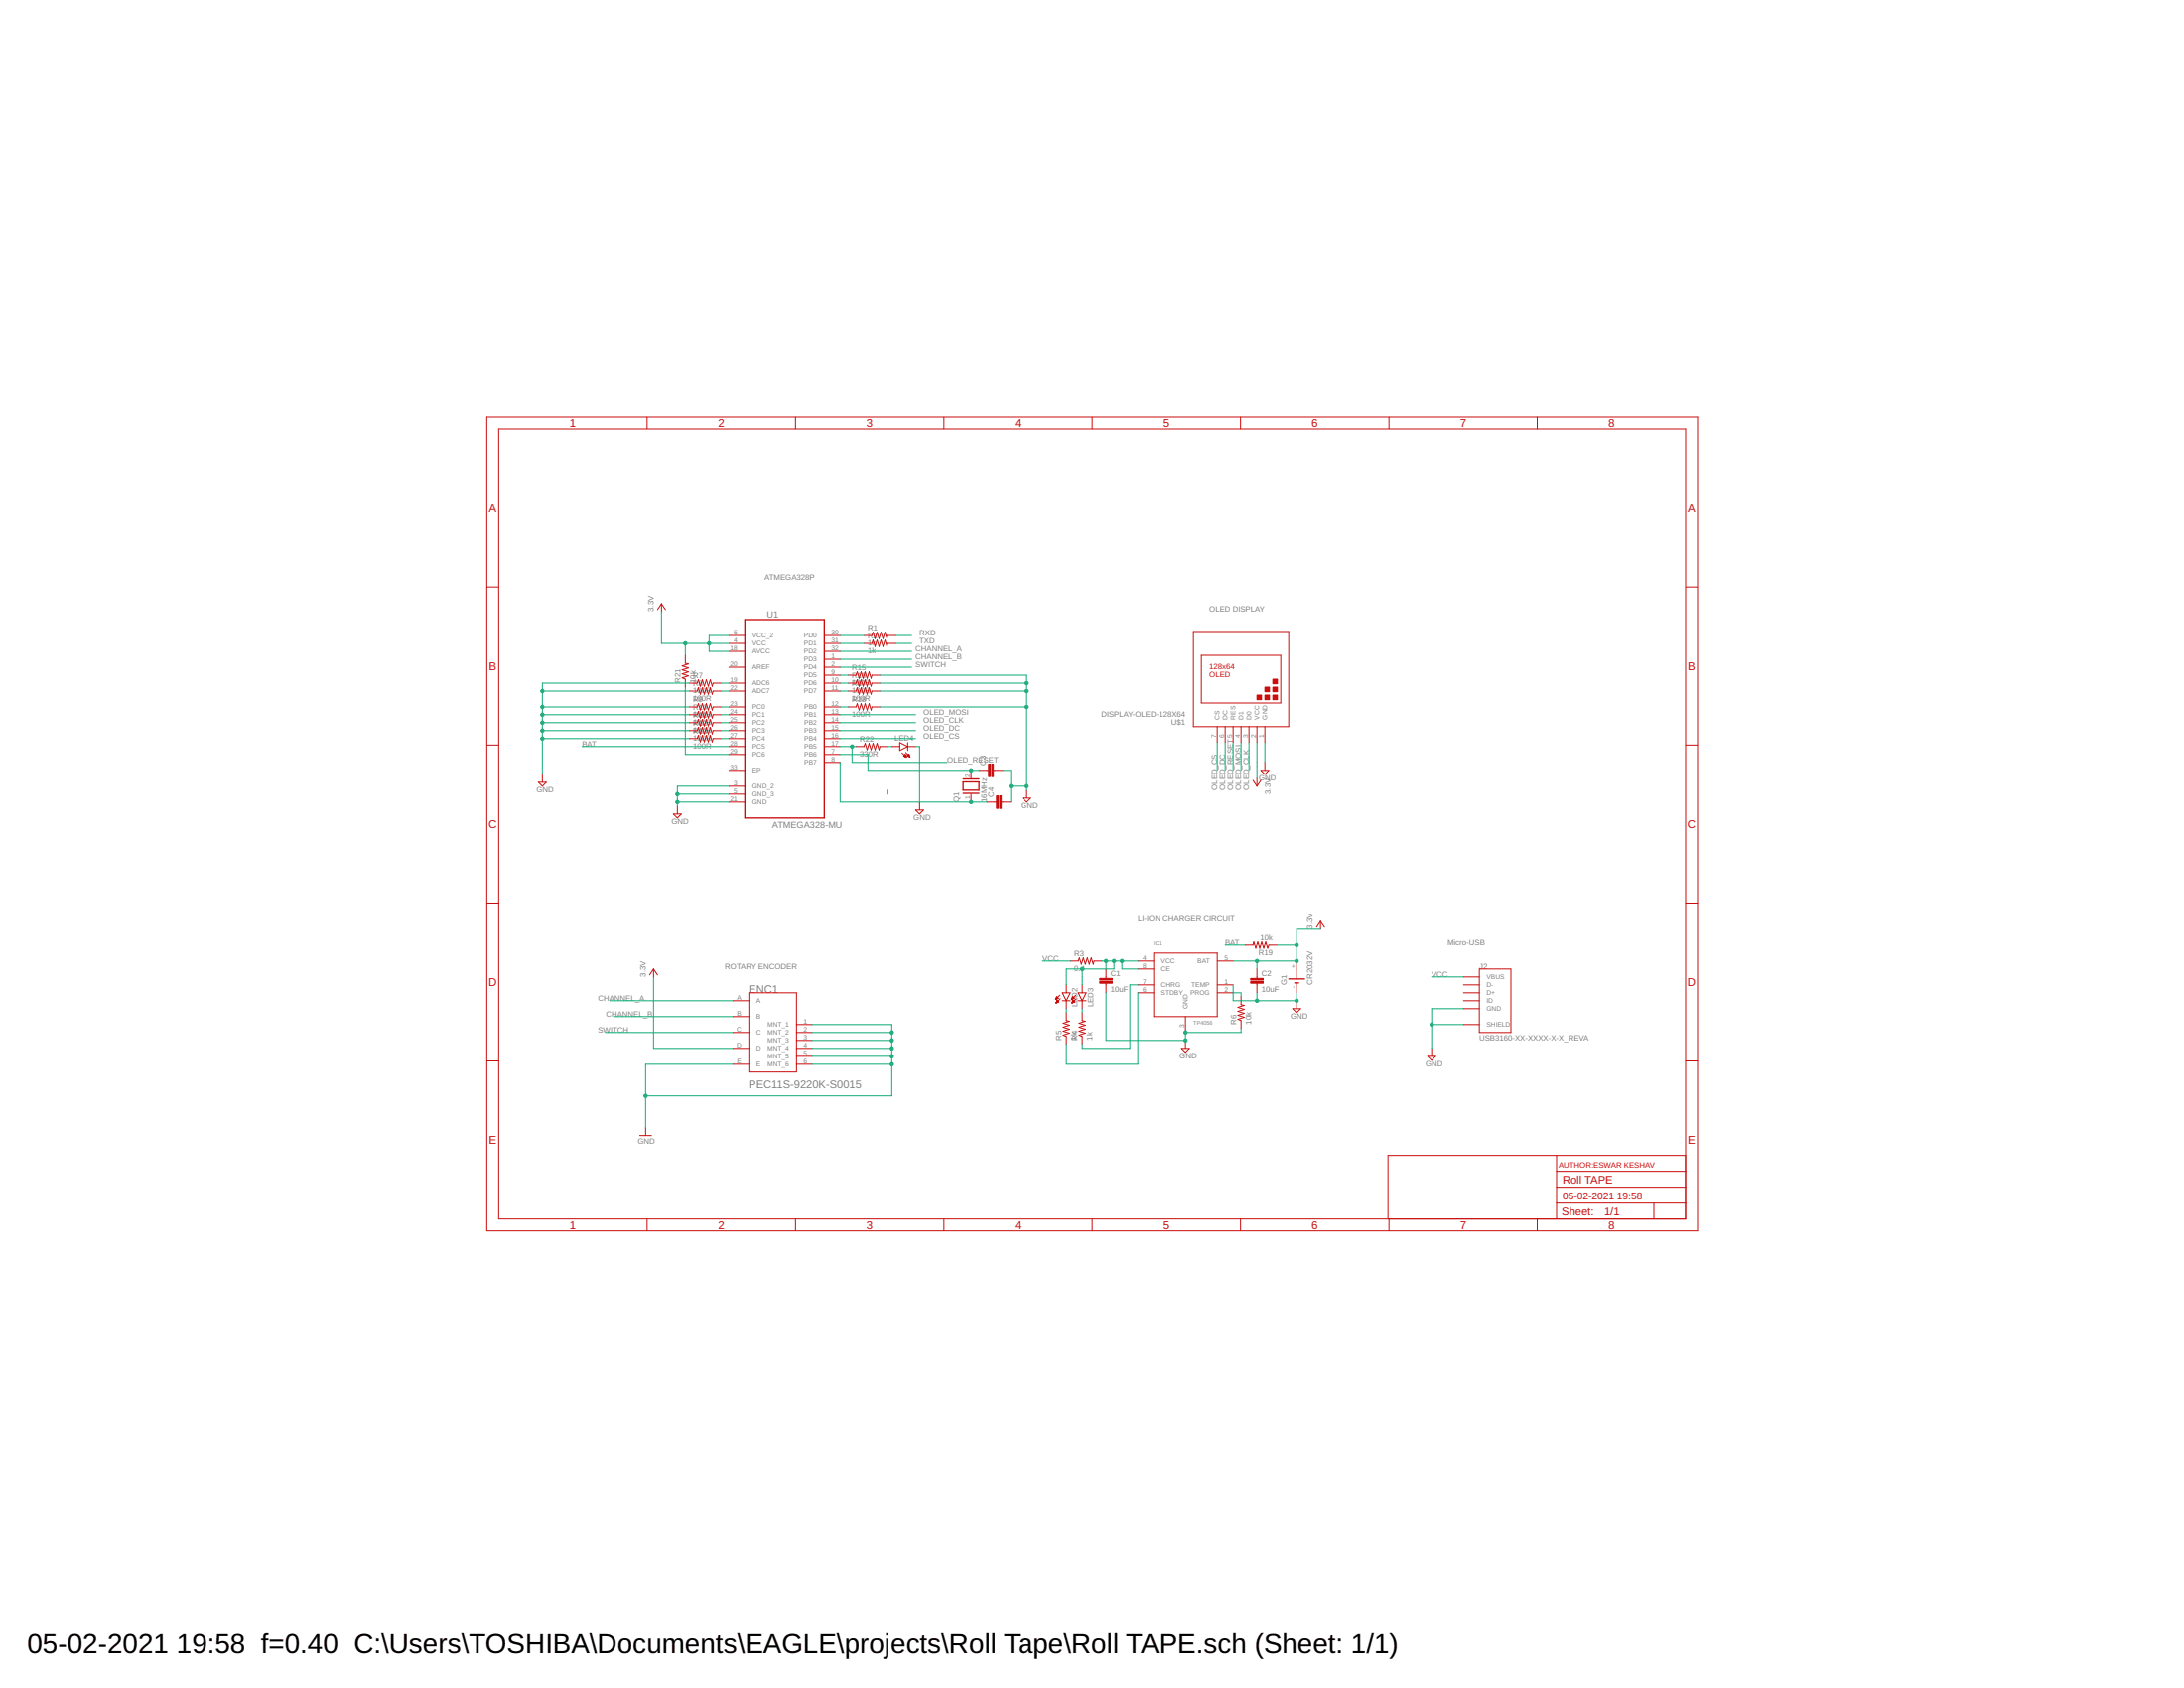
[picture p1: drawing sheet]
<svg xmlns="http://www.w3.org/2000/svg" width="279mm" height="216mm" viewBox="0 0 279 216" stroke-linecap="round" stroke-linejoin="round" font-family="sans-serif">
<path d="M95.3 79.2h10.2v25.4h-10.2zM123.2 99.6h2M123.2 100h2v1.1h-2zM123.2 101.5h2M164.9 125.2h2M165.6 125.7h.5" fill="none" stroke="#c90d0c" stroke-width=".17"/>
<g fill="none" stroke="#c90d0c" stroke-width=".13">
<path d="M62.3 53.3h154.9v104.1h-154.9zM63.8 54.9h151.8v101h-151.8zM82.8 53.3v1.6M101.8 53.3v1.6M120.8 53.3v1.6M139.7 53.3v1.6M158.7 53.3v1.6M177.7 53.3v1.6M196.7 53.3v1.6M62.3 75.1h1.5M84.6 77.2l.5 .8M84.6 77.2l-.5 .8"/>
<path d="M84.6 77.2v1M215.6 75.1h1.6M62.3 95.3h1.5M69.4 99v1.1M87.7 83.8v1l.4 .1-.8 .3 .8 .2-.8 .3 .8 .2-.8 .3 .8 .2-.8 .3 .4 .2v1M88.2 87.4h1l.1-.4 .3 .8 .3-.8 .2 .8 .3-.8 .2 .8 .3-.8 .2 .8 .1-.4h1M88.2 88.4h1l.1-.4 .3 .8 .3-.8 .2 .8 .3-.8 .2 .8 .3-.8 .2 .8 .1-.4h1M88.2 90.4h1l.1-.4 .3 .8 .3-.8 .2 .8 .3-.8 .2 .8 .3-.8 .2 .8 .1-.4h1M88.2 91.4h1l.1-.4 .3 .8 .3-.8 .2 .8 .3-.8 .2 .8 .3-.8 .2 .8 .1-.4h1M88.2 92.4h1l.1-.4 .3 .9 .3-.9 .2 .9 .3-.9 .2 .9 .3-.9 .2 .9 .1-.5h1M88.2 93.5h1l.1-.5 .3 .9 .3-.9 .2 .9 .3-.9 .2 .9 .3-.9 .2 .9 .1-.4h1M88.2 94.5h1l.1-.4 .3 .8 .3-.8 .2 .8 .3-.8 .2 .8 .3-.8 .2 .8 .1-.4h1"/>
<path d="M93.3 81.3h2M93.3 82.3h2M93.3 83.3h2M93.3 85.3h2M93.3 87.4h2M93.3 88.4h2M93.3 90.4h2M93.3 91.4h2M93.3 92.4h2M93.3 93.5h2M93.3 94.5h2M93.3 95.5h2"/>
<path d="M93.3 96.5h2M93.3 98.5h2M105.5 81.3h2M105.5 82.3h2M105.5 83.3h2M105.5 85.3h2M105.5 87.4h2M105.5 88.4h2M105.5 90.4h2M105.5 91.4h2M105.5 92.4h2M105.5 93.5h2"/>
<path d="M105.5 94.5h2M105.5 95.5h2M105.5 96.5h2M105.5 84.3h2M105.5 86.4h2M105.5 97.5h2M108.5 87.4h1l.2-.4 .2 .8 .3-.8 .2 .8 .3-.8 .2 .8 .3-.8 .2 .8 .1-.4h1.1M108.5 88.4h1l.2-.4 .2 .8 .3-.8 .2 .8 .3-.8 .2 .8 .3-.8 .2 .8 .1-.4h1.1M108.5 90.4h1l.2-.4 .2 .8 .3-.8 .2 .8 .3-.8 .2 .8 .3-.8 .2 .8 .1-.4h1.1M108.5 86.4h1l.2-.5 .2 .9 .3-.9 .2 .9 .3-.9 .2 .9 .3-.9 .2 .9 .1-.4h1.1M109.5 95.5h1l.2-.4 .2 .8 .3-.8 .2 .8 .3-.8 .3 .8 .2-.8 .3 .8 .1-.4h1M110.5 81.3h1l.2-.4 .3 .8 .2-.8 .3 .8 .2-.8 .3 .8 .2-.8 .3 .8 .1-.4h1"/>
<path d="M110.5 82.3h1l.2-.4 .3 .8 .2-.8 .3 .8 .2-.8 .3 .8 .2-.8 .3 .8 .1-.4h1M114.1 95.5h1M115.1 95l1 .5-1 .5zM115.4 96.3l.6 .6M115.6 96.7l.4 .2M115.6 96.7l.2-.2 .2 .4M115.6 96.7h.3M115.7 96.6h.2M115.7 96.7h.2M115.7 96.6h.1M115.7 96.8h.2M115.8 96.6h.1"/>
<path d="M115.8 96.5h.1M115.8 96.8h.1M115.9 96.2l.5 .6M115.9 96.8h.1M116.1 96.6h.3M116.1 96.7h.3M116.1 96.6h.2M116.1 95.5h1M116.1 95v1M116.2 96.6h.1M116.2 96.7h.2M116.2 96.5h.1"/>
<path d="M116.3 96.5l-.2 .2 .3 .1M116.3 96.5l.1 .3M116.3 96.8h.1M116.4 96.8h.1M124.2 98.5v1M125.2 98.5h1.3M127.1 98.5h1.2M152.7 80.8h12.2v12.1h-12.2zM153.7 83.8h10.2v6.1h-10.2zM155.7 92.9v2.1M156.7 92.9v2.1M157.8 92.9v2.1"/>
<path d="M158.8 92.9v2.1M159.8 92.9v2.1M160.3 99.8l.5 .8M160.8 92.9v2.1M160.8 99.5v1.1M161.3 98.5h1l-.5 .5zM161.3 99.8l-.5 .8M161.8 92.9v2.1M161.8 97.5v1M215.6 95.3h1.6M62.3 115.5h1.5M68.9 100.1h1l-.5 .5z"/>
<path d="M86.1 104.1h1.1l-.5 .5zM86.7 103.1v1M93.3 100.6h2M93.3 101.6h2M93.3 102.6h2M117.1 103.6h1.1l-.6 .5zM117.6 102.6v1M124.2 101.6v1M126.3 102.6h1.2M128.1 102.6h1.2M130.8 102.1h1l-.5 .5zM131.3 101.1v1"/>
<path d="M168.9 117.8l.5 .8M168.9 117.8l-.5 .8M168.9 117.8v1.1M215.6 115.5h1.6M62.3 135.7h1.5M83.6 123.9l.5 .8M83.6 123.9l-.5 .8M83.6 123.9v1M93.8 130h2M93.8 134.1h2M93.8 132.1h2M93.8 128h2"/>
<path d="M93.8 136.1h2M95.8 127h6.1v10.1h-6.1zM103.9 134.1h-2M103.9 132.1h-2M103.9 131l-2 .1M103.9 135.1h-2M103.9 133.1h-2M103.9 136.1h-2M135.1 127.8h.1M135.1 127.7h.2M135.1 127.7h.3M135.1 128.3h.1"/>
<path d="M135.1 128.2h.1M135.1 127.6h.3M135.1 127.6h.2M135.1 128.2h.2M135.1 128.2h.3M135.2 127.6h.1M135.2 128.1h.2M135.2 127.5h.1M135.2 127.5l.2 .2-.4 .1zM135.2 128l.2 .1M135.2 128h.1M135.3 127.9l.2 .2-.4 .2z"/>
<path d="M135.6 127.3l-.6 .5M135.7 127.7l-.6 .6M135.9 127h1l-.5 1zM135.9 128h1M136.4 129.5v1l.4 .1-.8 .3 .8 .2-.8 .3 .8 .2-.8 .3 .8 .2-.8 .3 .4 .2v1M136.4 126v1M136.4 128v1M136.9 122.9h1l.2-.4 .2 .8 .3-.8 .3 .8 .2-.8 .3 .8 .2-.8 .3 .8 .1-.4h1M137.1 127.8h.1M137.1 127.8h.2M137.1 127.7h.3M137.1 128.3h.1"/>
<path d="M137.2 127.7h.2M137.2 128.2h.1M137.2 127.6h.2M137.2 128.2h.2M137.2 127.6h.1M137.2 128.1h.3M137.2 127.5h.1M137.2 128.1h.2M137.2 128l.2 .1M137.2 127.5l.2 .2-.3 .1zM137.3 128h.1M137.3 127.9l.2 .2-.4 .2z"/>
<path d="M137.6 127.3l-.5 .5M137.7 127.7l-.6 .6M137.9 127h1.1l-.5 1zM137.9 128h1.1M138.5 129.5v1l.4 .1-.9 .3 .9 .2-.9 .3 .9 .2-.9 .3 .9 .2-.9 .3 .5 .2v1M138.5 126v1M138.5 128v1M141.5 123.9v1.2M141.5 125.8v1.2M145.6 126h2M145.6 127h2M145.6 122.9h2"/>
<path d="M145.6 123.9h2M147.6 121.9h8.1v8.1h-8.1zM151.2 134.1h1l-.5 .5zM151.7 130v2.1M151.7 133.1v1M155.7 126h2.1M155.7 127h2.1M155.7 122.9h2.1M158.8 127.5v1l.4 .1-.8 .2 .8 .3-.8 .2 .8 .3-.8 .3 .8 .2-.8 .3 .4 .1v1.1M159.3 120.9h1l.1-.4 .3 .8 .2-.8 .3 .8 .2-.8 .3 .8 .2-.8 .3 .8 .1-.4h1M160.8 123.9v1.2M160.8 125.8v1.2"/>
<path d="M165.4 129h1l-.5 .5zM165.9 122.9v2.3M165.9 125.7v1.3M165.9 128v1M182.6 135.1h1.1l-.5 .5zM183.2 134.1v1M187.2 126h2.1M187.2 127h2.1M187.2 129h2.1M187.2 124.9h2.1M187.2 131h2.1M187.2 128h2.1"/>
<path d="M189.3 123.9h4v8.2h-4zM215.6 135.7h1.6M81.8 145.2h1.6M82.6 144.2v1M82.8 155.9v1.5M101.8 155.9v1.5M120.8 155.9v1.5M139.7 155.9v1.5M158.7 155.9v1.5M177.7 155.9v1.5M196.7 155.9v1.5M199.1 153.9h16.5"/>
<path d="M199.1 147.8v8.1M199.1 151.8h16.5M199.1 149.8h16.5M211.6 153.9v2M215.6 147.8h-38v8.1"/>
</g>
<g fill="#c90d0c" stroke="#c90d0c" stroke-width=".13">
<path d="M162.8 88.9h.6v.6h-.6z"/>
<path d="M161.8 88.9h.6v.6h-.6z"/>
<path d="M162.8 87.9h.6v.6h-.6z"/>
<path d="M160.8 88.9h.6v.6h-.6z"/>
<path d="M162.8 86.9h.6v.6h-.6z"/>
<path d="M161.8 87.9h.6v.6h-.6z"/>
<path d="M140.7 125.1h1.6v.2h-1.6z"/>
<path d="M140.7 125.5h1.6v.3h-1.6z"/>
<path d="M160 125.1h1.6v.2h-1.6z"/>
<path d="M160 125.5h1.6v.3h-1.6z"/>
<path d="M126.9 97.7h.2v1.6h-.2z"/>
<path d="M126.5 97.7h.2v1.6h-.2z"/>
<path d="M127.9 101.8h.2v1.6h-.2z"/>
<path d="M127.5 101.8h.2v1.6h-.2z"/>
</g>
<g fill="none" stroke="#0dab76" stroke-width=".13">
<path d="M84.6 78.2v4.1h8.7M69.4 88.4h18.8M69.4 90.4h18.8M69.4 91.4h18.8M69.4 92.4h18.8M69.4 93.5h18.8M69.4 94.5h18.8M74.5 95.5h18.8M87.7 82.3v1.5M87.7 87.9v8.6h5.6M88.2 87.4h-18.8v11.6M92.2 87.4h1.1"/>
<path d="M92.2 88.4h1.1M92.2 90.4h1.1M92.2 91.4h1.1M92.2 92.4h1.1M92.2 93.5h1.1M92.2 94.5h1.1M93.3 81.3h-2.6v2h2.6M107.5 97.5v5.1h18.8M107.5 86.4h1M107.5 87.4h1M107.5 88.4h1M107.5 90.4h1"/>
<path d="M107.5 96.5h3.5v2h14.2M107.5 91.4h9.6M107.5 92.4h9.6M107.5 93.5h9.6M107.5 94.5h9.6M107.5 81.3h3M107.5 82.3h3M107.5 95.5h2M107.5 85.3h9.1M107.5 83.3h9.1M107.5 84.3h9.1M109 95.5v2h12.2"/>
<path d="M112.6 86.4h18.7v14.7M112.6 87.4h18.7M112.6 88.4h18.7M112.6 90.4h18.7M113.6 95.5h.5M114.6 81.3h2M114.6 82.3h2M117.1 95.5h.5v7.1M128.3 98.5h1v4.1M155.7 95v3.5M156.7 95v3.5M157.8 95v3.5"/>
<path d="M158.8 95v3.5M159.8 95v3.5M160.8 95v4.5M161.8 95v2.5M86.7 102.6h6.6M86.7 101.6h6.6M93.3 100.6h-6.6v2.5M113.6 101.1v.5M129.3 100.6h2M168.9 118.9h-3v4h-8.1M77.5 132.1h16.3M78 128h15.8"/>
<path d="M78.5 130h15.3M83.6 124.9v9.2h10.2M93.8 136.1h-11.2v8.1M103.9 133.1h10.2M103.9 132.1h10.2M103.9 131h10.2v9.2h-31.5M103.9 136.1h10.2M103.9 134.1h10.2M103.9 135.1h10.2M133.4 122.9h3.5M136.4 129v.5M138.5 123.9v2.1"/>
<path d="M138.5 129v.5M141 122.9h4.6M141.5 127v6.1h10.2v-1h7.1v-.5M141.5 122.9v1M142.5 122.9v1h-6.1v2.1M143.5 122.9v1h2.1M145.6 127v9.1h-9.2v-2.5M145.6 126h-1.1v8.1h-6v-.5M156.7 120.9h2.6M157.8 126v2h8.1v-1M157.8 127h1v.5M160.8 122.9v1"/>
<path d="M160.8 127v1M163.3 120.9h2.6M183.2 131h4M183.2 124.9h4M187.2 129h-4v5.1"/>
</g>
<g fill="#0dab76" stroke="#0dab76" stroke-width=".13">
<circle cx="86.7" cy="102.6" r=".21"/>
<circle cx="86.7" cy="101.6" r=".21"/>
<circle cx="165.9" cy="128" r=".21"/>
<circle cx="160.8" cy="128" r=".21"/>
<circle cx="151.7" cy="133.1" r=".21"/>
<circle cx="151.7" cy="132.1" r=".21"/>
<circle cx="131.3" cy="87.4" r=".21"/>
<circle cx="131.3" cy="88.4" r=".21"/>
<circle cx="131.3" cy="90.4" r=".21"/>
<circle cx="129.3" cy="100.6" r=".21"/>
<circle cx="131.3" cy="100.6" r=".21"/>
<circle cx="69.4" cy="88.4" r=".21"/>
<circle cx="69.4" cy="90.4" r=".21"/>
<circle cx="69.4" cy="91.4" r=".21"/>
<circle cx="69.4" cy="92.4" r=".21"/>
<circle cx="69.4" cy="93.5" r=".21"/>
<circle cx="69.4" cy="94.5" r=".21"/>
<circle cx="183.2" cy="131" r=".21"/>
<circle cx="82.6" cy="140.2" r=".21"/>
<circle cx="114.1" cy="132.1" r=".21"/>
<circle cx="114.1" cy="133.1" r=".21"/>
<circle cx="114.1" cy="134.1" r=".21"/>
<circle cx="114.1" cy="135.1" r=".21"/>
<circle cx="114.1" cy="136.1" r=".21"/>
<circle cx="109" cy="95.5" r=".21"/>
<circle cx="160.8" cy="122.9" r=".21"/>
<circle cx="165.9" cy="122.9" r=".21"/>
<circle cx="165.9" cy="120.9" r=".21"/>
<circle cx="90.7" cy="82.3" r=".21"/>
<circle cx="87.7" cy="82.3" r=".21"/>
<circle cx="143.5" cy="122.9" r=".21"/>
<circle cx="141.5" cy="122.9" r=".21"/>
<circle cx="142.5" cy="122.9" r=".21"/>
<circle cx="138.5" cy="123.9" r=".21"/>
<circle cx="124.2" cy="98.5" r=".21"/>
<circle cx="124.2" cy="102.6" r=".21"/>
</g>
<g font-size="3.5">
<text x="3.5" y="211.4">05-02-2021</text>
<text x="22.6" y="211.4">19:58 f=0.40 C:\Users\TOSHIBA\Documents\EAGLE\projects\Roll Tape\Roll TAPE.sch (Sheet: 1/1)</text>
</g>
<g font-size="1.5" fill="#c90d0c">
<text x="72.9" y="54.6">1</text>
<text x="91.9" y="54.6">2</text>
<text x="110.9" y="54.6">3</text>
<text x="129.8" y="54.6">4</text>
<text x="148.8" y="54.6">5</text>
<text x="167.8" y="54.6">6</text>
<text x="186.8" y="54.6">7</text>
<text x="205.8" y="54.6">8</text>
<text x="62.6" y="65.5">A</text>
<text x="215.9" y="65.5">A</text>
<text x="62.6" y="85.7">B</text>
<text x="215.9" y="85.7">B</text>
<text x="62.5" y="105.9">C</text>
<text x="215.9" y="105.9">C</text>
<text x="62.5" y="126.1">D</text>
<text x="215.9" y="126.1">D</text>
<text x="62.6" y="146.3">E</text>
<text x="215.9" y="146.3">E</text>
<text x="72.9" y="157.2">1</text>
<text x="91.9" y="157.2">2</text>
<text x="110.9" y="157.2">3</text>
<text x="129.8" y="157.2">4</text>
<text x="148.8" y="157.2">5</text>
<text x="167.8" y="157.2">6</text>
<text x="186.8" y="157.2">7</text>
<text x="205.8" y="157.2">8</text>
</g>
<g font-size="1.4" fill="#808080">
<text x="95.8" y="127">ENC1</text>
<text x="95.8" y="139.2">PEC11S-9220K-S0015</text>
</g>
<g font-size="1.4" fill="#c90d0c">
<text x="199.8" y="155.5">Sheet:</text>
<text x="199.9" y="151.3">Roll TAPE</text>
<text x="205.2" y="155.4">1/1</text>
</g>
<g font-size="1.3" fill="#c90d0c">
<text x="199.9" y="153.4">05-02-2021</text>
<text x="206.9" y="153.4">19:58</text>
</g>
<g font-size="1.2" fill="#808080">
<text x="98.1" y="78.9">U1</text>
<text x="98.8" y="105.9">ATMEGA328-MU</text>
</g>
<g font-size="1" fill="#808080">
<text x="97.8" y="74.2">ATMEGA328P</text>
<text x="83.6" y="78.2" transform="rotate(-90 83.6 78.2)">3.3V</text>
<text x="111" y="82.6">1k</text>
<text x="111" y="83.6">1k</text>
<text x="111" y="80.7">R1</text>
<text x="111" y="81.7">R2</text>
<text x="117.1" y="83.3">CHANNEL_A</text>
<text x="117.6" y="81.3">RXD</text>
<text x="117.6" y="82.3">TXD</text>
<text x="154.7" y="78.2">OLED DISPLAY</text>
<text x="87.1" y="87.4" transform="rotate(-90 87.1 87.4)">R21</text>
<text x="88.7" y="88.7">100R</text>
<text x="88.7" y="89.7">100R</text>
<text x="88.7" y="86.8">R7</text>
<text x="88.7" y="87.8">R8</text>
<text x="88.7" y="89.8">R9</text>
<text x="89" y="87.4" transform="rotate(-90 89 87.4)">10k</text>
<text x="109" y="87.7">100R</text>
<text x="109" y="88.7">100R</text>
<text x="109" y="89.7">100R</text>
<text x="109" y="85.8">R15</text>
<text x="109" y="86.8">R16</text>
<text x="109" y="87.8">R17</text>
<text x="109" y="89.8">R18</text>
<text x="117.1" y="85.3">SWITCH</text>
<text x="117.1" y="84.3">CHANNEL_B</text>
<text x="74.5" y="95.5">BAT</text>
<text x="88.7" y="91.7">100R</text>
<text x="88.7" y="92.7">100R</text>
<text x="88.7" y="93.8">100R</text>
<text x="88.7" y="94.8">100R</text>
<text x="88.7" y="95.8">100R</text>
<text x="88.7" y="90.8">R10</text>
<text x="88.7" y="91.8">R11</text>
<text x="88.7" y="92.9">R12</text>
<text x="88.7" y="93.9">R13</text>
<text x="109" y="91.7">100R</text>
<text x="110" y="94.9">R22</text>
<text x="114.4" y="94.8">LED4</text>
<text x="118.1" y="91.4">OLED_MOSI</text>
<text x="118.1" y="92.4">OLED_CLK</text>
<text x="118.1" y="93.5">OLED_DC</text>
<text x="118.1" y="94.5">OLED_CS</text>
<text x="140.9" y="91.6">DISPLAY-OLED-128X64</text>
<text x="149.8" y="92.7">U$1</text>
<text x="68.6" y="101.3">GND</text>
<text x="110" y="96.8">33</text>
<text x="111.1" y="96.8">0R</text>
<text x="121.2" y="97.5">OLED_RESET</text>
<text x="126.1" y="97.9" transform="rotate(-90 126.1 97.9)">C3</text>
<text x="127.1" y="102" transform="rotate(-90 127.1 102)">C4</text>
<text x="155.7" y="101.1" transform="rotate(-90 155.7 101.1)">OLED_CS</text>
<text x="156.7" y="101.1" transform="rotate(-90 156.7 101.1)">OLED_DC</text>
<text x="157.8" y="101.1" transform="rotate(-90 157.8 101.1)">OLED_RESET</text>
<text x="158.8" y="101.1" transform="rotate(-90 158.8 101.1)">OLED_MOSI</text>
<text x="159.8" y="101.1" transform="rotate(-90 159.8 101.1)">OLED_CLK</text>
<text x="161.1" y="99.8">GND</text>
<text x="162.5" y="101.6" transform="rotate(-90 162.5 101.6)">3.3V</text>
<text x="85.9" y="105.4">GND</text>
<text x="116.9" y="104.9">GND</text>
<text x="122.7" y="102.6" transform="rotate(-90 122.7 102.6)">Q1</text>
<text x="126.3" y="102.6" transform="rotate(-90 126.3 102.6)">16MHz</text>
<text x="130.6" y="103.4">GND</text>
<text x="145.6" y="117.8">LI-ION CHARGER CIRCUIT</text>
<text x="167.9" y="118.8" transform="rotate(-90 167.9 118.8)">3.3V</text>
<text x="82.6" y="124.9" transform="rotate(-90 82.6 124.9)">3.3V</text>
<text x="92.8" y="123.9">ROTARY ENCODER</text>
<text x="133.4" y="122.9">VCC</text>
<text x="137.4" y="124.2">0.4</text>
<text x="137.4" y="122.3">R3</text>
<text x="142.1" y="124.8">C1</text>
<text x="156.7" y="120.9">BAT</text>
<text x="161" y="122.2">R19</text>
<text x="161.2" y="120.3">10k</text>
<text x="161.4" y="124.8">C2</text>
<text x="164.6" y="126" transform="rotate(-90 164.6 126)">G1</text>
<text x="167.9" y="126" transform="rotate(-90 167.9 126)">CR2032V</text>
<text x="183.1" y="124.9">VCC</text>
<text x="185.2" y="120.9">Micro-USB</text>
<text x="189.2" y="123.9">J2</text>
<text x="76.5" y="128">CHANNEL_A</text>
<text x="77.5" y="130">CHANNEL_B</text>
<text x="137.8" y="128.8" transform="rotate(-90 137.8 128.8)">LED2</text>
<text x="139.9" y="128.8" transform="rotate(-90 139.9 128.8)">LED3</text>
<text x="142.1" y="126.8">10uF</text>
<text x="158.2" y="131" transform="rotate(-90 158.2 131)">R6</text>
<text x="160.1" y="131" transform="rotate(-90 160.1 131)">10k</text>
<text x="161.4" y="126.8">10uF</text>
<text x="165.1" y="130.3">GND</text>
<text x="76.5" y="132.1">SWITCH</text>
<text x="135.8" y="133.1" transform="rotate(-90 135.8 133.1)">R5</text>
<text x="137.7" y="133.1" transform="rotate(-90 137.7 133.1)">1k</text>
<text x="137.9" y="133.1" transform="rotate(-90 137.9 133.1)">R4</text>
<text x="139.8" y="133.1" transform="rotate(-90 139.8 133.1)">1k</text>
<text x="150.9" y="135.4">GND</text>
<text x="182.4" y="136.4">GND</text>
<text x="189.2" y="133.1">USB3160-XX-XXXX-X-X_REVA</text>
<text x="81.6" y="146.3">GND</text>
</g>
<g font-size="1" fill="#c90d0c">
<text x="154.7" y="85.5">128x64</text>
<text x="154.7" y="86.6">OLED</text>
<text x="199.4" y="149.3">AUTHOR:ESWAR KESHAV</text>
</g>
<g font-size=".8" fill="#808080">
<text x="93.4" y="83.2">18</text>
<text x="93.9" y="81.1">6</text>
<text x="93.9" y="82.1">4</text>
<text x="96.2" y="81.6">VCC_2</text>
<text x="96.2" y="82.6">VCC</text>
<text x="96.2" y="83.6">AVCC</text>
<text x="102.9" y="81.6">PD0</text>
<text x="102.9" y="82.6">PD1</text>
<text x="102.9" y="83.6">PD2</text>
<text x="106.4" y="81.1">30</text>
<text x="106.4" y="82.1">31</text>
<text x="106.4" y="83.2">32</text>
<text x="93.4" y="85.2">20</text>
<text x="93.4" y="87.2">19</text>
<text x="93.4" y="88.2">22</text>
<text x="96.2" y="85.6">AREF</text>
<text x="96.2" y="87.7">ADC6</text>
<text x="96.2" y="88.7">ADC7</text>
<text x="102.9" y="84.6">PD3</text>
<text x="102.9" y="85.6">PD4</text>
<text x="102.9" y="86.7">PD5</text>
<text x="102.9" y="87.7">PD6</text>
<text x="102.9" y="88.7">PD7</text>
<text x="106.4" y="84.2">1</text>
<text x="106.4" y="85.2">2</text>
<text x="106.4" y="86.2">9</text>
<text x="106.4" y="87.2">10</text>
<text x="106.4" y="88.2">11</text>
<text x="93.4" y="90.3">23</text>
<text x="93.4" y="91.3">24</text>
<text x="93.4" y="92.3">25</text>
<text x="93.4" y="93.3">26</text>
<text x="93.4" y="94.3">27</text>
<text x="93.4" y="95.3">28</text>
<text x="96.2" y="90.7">PC0</text>
<text x="96.2" y="91.7">PC1</text>
<text x="96.2" y="92.7">PC2</text>
<text x="96.2" y="93.8">PC3</text>
<text x="96.2" y="94.8">PC4</text>
<text x="96.2" y="95.8">PC5</text>
<text x="102.9" y="90.7">PB0</text>
<text x="102.9" y="91.7">PB1</text>
<text x="102.9" y="92.8">PB2</text>
<text x="102.9" y="93.8">PB3</text>
<text x="102.9" y="94.8">PB4</text>
<text x="102.9" y="95.8">PB5</text>
<text x="106.4" y="90.3">12</text>
<text x="106.4" y="91.3">13</text>
<text x="106.4" y="92.3">14</text>
<text x="106.4" y="93.3">15</text>
<text x="106.4" y="94.3">16</text>
<text x="106.4" y="95.3">17</text>
<text x="155.6" y="94.4" transform="rotate(-90 155.6 94.4)">7</text>
<text x="156" y="92" transform="rotate(-90 156 92)">CS</text>
<text x="156.6" y="94.4" transform="rotate(-90 156.6 94.4)">6</text>
<text x="157" y="92" transform="rotate(-90 157 92)">DC</text>
<text x="157.6" y="94.4" transform="rotate(-90 157.6 94.4)">5</text>
<text x="158.1" y="92" transform="rotate(-90 158.1 92)">RES</text>
<text x="158.6" y="94.4" transform="rotate(-90 158.6 94.4)">4</text>
<text x="159.1" y="92" transform="rotate(-90 159.1 92)">D1</text>
<text x="159.6" y="94.4" transform="rotate(-90 159.6 94.4)">3</text>
<text x="160.1" y="92" transform="rotate(-90 160.1 92)">D0</text>
<text x="160.7" y="94.4" transform="rotate(-90 160.7 94.4)">2</text>
<text x="161.1" y="92" transform="rotate(-90 161.1 92)">VCC</text>
<text x="161.7" y="94.4" transform="rotate(-90 161.7 94.4)">1</text>
<text x="162.1" y="92" transform="rotate(-90 162.1 92)">GND</text>
<text x="93.4" y="96.4">29</text>
<text x="93.4" y="98.4">33</text>
<text x="93.9" y="100.4">3</text>
<text x="93.9" y="101.4">5</text>
<text x="96.2" y="96.8">PC6</text>
<text x="96.2" y="98.8">EP</text>
<text x="96.2" y="100.9">GND_2</text>
<text x="96.2" y="101.9">GND_3</text>
<text x="102.9" y="96.8">PB6</text>
<text x="102.9" y="97.8">PB7</text>
<text x="106.4" y="96.4">7</text>
<text x="106.4" y="97.4">8</text>
<text x="124.1" y="99.4" transform="rotate(-90 124.1 99.4)">2</text>
<text x="93.4" y="102.5">21</text>
<text x="96.2" y="102.9">GND</text>
<text x="124.1" y="102.2" transform="rotate(-90 124.1 102.2)">1</text>
<text x="146.2" y="122.8">4</text>
<text x="146.2" y="125.8">7</text>
<text x="146.2" y="123.8">8</text>
<text x="148.5" y="123.2">VCC</text>
<text x="148.5" y="124.2">CE</text>
<text x="153.2" y="123.2">BAT</text>
<text x="156.7" y="125.8">1</text>
<text x="156.7" y="122.8">5</text>
<text x="165.7" y="123.8" transform="rotate(-90 165.7 123.8)">+</text>
<text x="190.2" y="125.2">VBUS</text>
<text x="94.2" y="131.9">C</text>
<text x="94.3" y="127.8">A</text>
<text x="94.3" y="129.9">B</text>
<text x="96.7" y="128.3">A</text>
<text x="96.7" y="130.3">B</text>
<text x="98.2" y="131.3">MNT_1</text>
<text x="102.8" y="130.9">1</text>
<text x="102.8" y="131.9">2</text>
<text x="146.2" y="126.8">6</text>
<text x="148.5" y="127.3">STDBY</text>
<text x="148.5" y="126.3">CHRG</text>
<text x="151.5" y="131.4" transform="rotate(-90 151.5 131.4)">3</text>
<text x="152" y="129.1" transform="rotate(-90 152 129.1)">GND</text>
<text x="152.3" y="127.3">PROG</text>
<text x="152.4" y="126.3">TEMP</text>
<text x="156.7" y="126.8">2</text>
<text x="165.7" y="126.4" transform="rotate(-90 165.7 126.4)">-</text>
<text x="190.2" y="126.3">D-</text>
<text x="190.2" y="127.3">D+</text>
<text x="190.2" y="129.3">GND</text>
<text x="190.2" y="131.3">SHIELD</text>
<text x="190.2" y="128.3">ID</text>
<text x="94.2" y="133.9">D</text>
<text x="94.3" y="136">E</text>
<text x="96.7" y="132.4">C</text>
<text x="96.7" y="134.4">D</text>
<text x="96.7" y="136.4">E</text>
<text x="98.2" y="132.4">MNT_2</text>
<text x="98.2" y="133.4">MNT_3</text>
<text x="98.2" y="134.4">MNT_4</text>
<text x="98.2" y="135.4">MNT_5</text>
<text x="98.2" y="136.4">MNT_6</text>
<text x="102.8" y="132.9">3</text>
<text x="102.8" y="133.9">4</text>
<text x="102.8" y="135">5</text>
<text x="102.8" y="136">6</text>
</g>
<g font-size=".7" fill="#808080">
<text x="147.6" y="120.9">IC1</text>
<text x="152.7" y="131">TP4056</text>
</g>
</svg>
